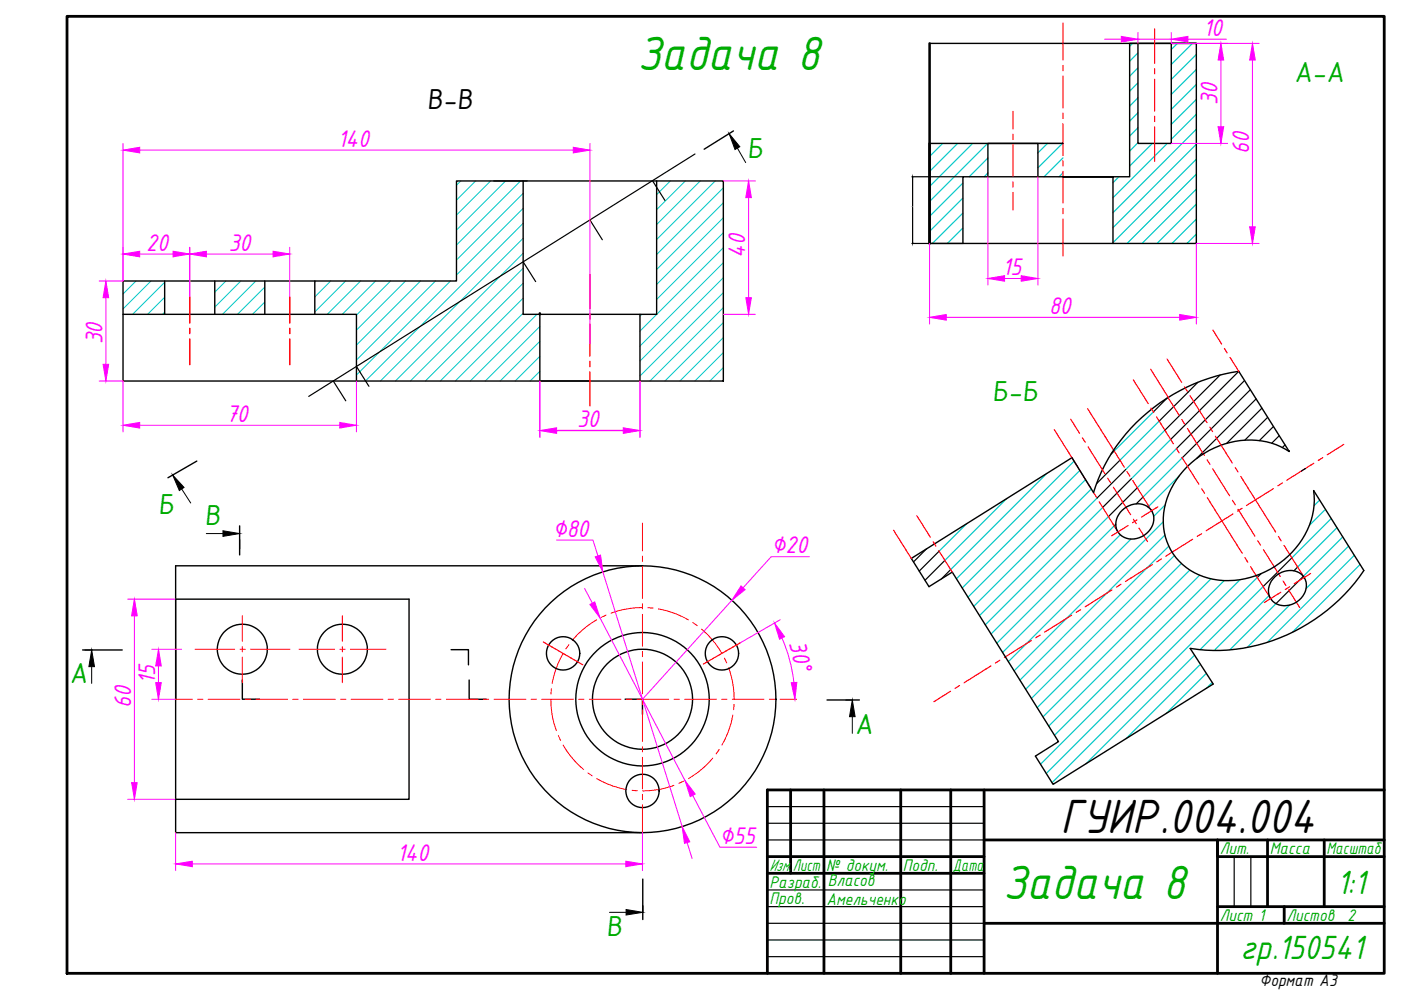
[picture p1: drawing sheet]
<svg xmlns="http://www.w3.org/2000/svg" width="297mm" height="210mm" viewBox="0 0 297 210" stroke-linecap="round" stroke-linejoin="round" font-family="sans-serif">
<!-- layer: 0 -->
<g fill="none" stroke="#000" stroke-width=".59">
<path d="M14.2 3.5h279.3v202.9h-279.3zM167.6 167.5v17.7M174.7 167.5v38.9M191 167.5v38.9M201.6 167.5v38.9M208.6 167.5v38.9M208.6 178.1h84.9M268.7 178.1v14.1M280.8 178.1v14.1M293.5 167.5h-130.8v38.9M162.7 181.6h45.9M162.7 185.2h45.9"/>
<path d="M208.6 195.8h84.9M258.1 192.2h35.4M272.3 192.2v3.6M293.5 181.6h-35.4v-3.5v28.3"/>
</g>
<path d="M162.7 171h45.9M162.7 174.6h45.9M162.7 178.1h45.9M162.7 188.7h45.9M162.7 192.2h45.9M162.7 199.3h45.9M162.7 195.8h45.9M261.7 181.6v10.6M265.2 181.6v10.6M162.7 202.8h45.9" fill="none" stroke="#000" stroke-width=".25"/>
<g fill="none" stroke="#00c7c7" stroke-width=".21">
<path d="M97.7 38.4l-.9 .9M100.8 38.4l-4 4M104 38.4l-7.2 7.2M107.2 38.4l-10.4 10.4M110.4 38.4l-13.6 13.6M142.1 38.4l-2.9 2.9M145.3 38.4l-6.1 6M148.5 38.4l-9.3 9.2M151.6 38.4l-12.4 12.4M153.4 39.8l-14.2 14.2M28.8 59.6l-2.7 2.7M32 59.6l-5.9 5.9"/>
<path d="M34.9 59.9l-6.8 6.7M47.9 59.6l-2.4 2.3M51.1 59.6l-5.6 5.5M54.2 59.6l-7 7M66.9 59.6l-.2 .2M70.1 59.6l-3.4 3.4M73.3 59.6l-6.6 6.5M76.5 59.6l-7.1 7M79.6 59.6l-7 7M82.8 59.6l-7.2 7.2M86 59.6l-10.4 10.4M89.2 59.6l-13.6 13.6"/>
<path d="M92.3 59.6l-16.7 16.7M95.5 59.6l-19.9 19.9M110.9 47.3l-33.4 33.5M110.9 50.5l-30.2 30.3M110.9 53.7l-27.1 27.1M110.9 41l-14.1 14.1M110.9 44.2l-14.1 14.1M110.9 56.9l-23.9 23.9M153.4 43l-14.2 14.1M153.4 46.2l-14.2 14.1M153.4 49.4l-14.2 14.1M153.4 52.5l-17.7 17.7"/>
<path d="M153.4 55.7l-17.7 17.7M153.4 58.9l-17.7 17.7M34.9 63l-3.6 3.6M34.9 66.2l-.4 .4M56.1 60.9l-5.8 5.7M56.1 64l-2.6 2.6M110.9 60l-20.7 20.8M110.9 63.2l-17.5 17.6M110.9 66.4l-14.4 14.4M113.8 66.6l-14.1 14.2M114.5 69.2l-11.6 11.6M114.5 72.4l-8.4 8.4"/>
<path d="M114.5 75.6l-5.3 5.2M114.5 78.7l-2.1 2.1M136.1 66.6l-.4 .4M153.4 62.1l-17.7 17.6M153.4 65.2l-15.6 15.6M153.4 68.4l-12.4 12.4M153.4 71.6l-9.2 9.2M153.4 74.8l-6.1 6M153.4 77.9l-2.9 2.9M77.5 80.8h.1"/>
</g>
<!-- layer: TEXT0 -->
<g fill="none" stroke="#000" stroke-width=".3">
<path d="M197.1 9.2h56.5v42.4h-56.5M241.3 9.2v21.2h7v-21.2M253.6 9.2h-14.1v28.3h-14.1h10.6v14.1M110.9 38.4v28.2M139.2 38.4v28.2M155.5 27.8l-6.2 3.8M197.1 30.4h28.3M209.5 37.5v-7.1h10.6v7.1M225.4 37.5h-21.2v14.1M26.1 59.6h70.7v-21.2h56.6v42.4h-127.3zM34.9 59.6v7M45.5 59.6v7"/>
<path d="M56.1 59.6v7M66.7 59.6v7M26.1 66.6h49.5v14.2M114.5 66.6v14.2h10.6M135.7 66.6v14.2M41.7 97.8l-6.1 3.5M136.2 120h-99v56.5h99M237.9 108.2a4.1 4.1 0 0 1 6.3 .1 4.2 4.2 0 0 1-3.7 6 3.3 3.3 0 0 1-3.6-1.8 3.3 3.3 0 0 1 .6-3.9zM278.5 104.1a17 17 0 0 1-9.1 16.6 16.6 16.6 0 0 1-17.9-.4 12.8 12.8 0 0 1-3.6-15.7 18.8 18.8 0 0 1 21.7-10.6l1.9 .7 1.8 1-10.7-17a38.3 38.3 0 0 0-30.3 24.3l-.5 1.4-4.5-7.4-34.1 21.4 3.8 6 4.9-3.1 22.5 35.9-4.9 3.1 3.8 6 33.9-21.3-4.9-7.5M278.5 104l10.7 17a38.1 38.1 0 0 1-36.7 16.5M270.3 122.3a4 4 0 0 1 6.4 .6 4.4 4.4 0 0 1-4.4 5.5 3.3 3.3 0 0 1-3.2-2 3.3 3.3 0 0 1 .8-3.6z"/>
<circle cx="51.4" cy="137.7" r="5.3"/>
<circle cx="72.6" cy="137.7" r="5.3"/>
<circle cx="119.4" cy="138.5" r="3.5"/>
<circle cx="153.1" cy="138.5" r="3.5"/>
<circle cx="136.2" cy="148.3" r="14.1"/>
<circle cx="136.2" cy="148.3" r="10.6"/>
<circle cx="136.2" cy="148.3" r="28.3"/>
<circle cx="136.2" cy="167.7" r="3.5"/>
</g>
<circle cx="114.5" cy="66.6" r=".26" fill="#000"/>
<g fill="none" stroke="#000" stroke-width=".25">
<path d="M248.3 9.2h5.3M104.7 38.4h7.1M138.4 38.4l2.6 4.1M147.3 32.7l-81.8 51.3M193.3 37.5h10.8M193.5 37.6v6.1M220.1 30.4h5.3M110.9 55.5l2.7 4.2M125.1 46.6l2.6 4.2M193.3 51.6h10.8M193.5 43.9v7.6M75.6 77.7l2.6 4.2"/>
<path d="M258.7 79.5l-11.7 11.7M262.6 78.7l-14.4 14.5M70.7 80.8l2.6 4.2M236.2 95.6l-.7 .7M237.5 97.6l-5 5M238.7 99.5l-6.1 6.1M247.4 84.4l-2.9 2.9M254 81.1l-8.2 8.2M263.9 80.7l-14.5 14.4M265.1 82.6l-14.4 14.5M266.3 84.6l-12.6 12.6M267.6 86.5l-7.5 7.5"/>
<path d="M268.8 88.5l-4.9 4.8M270 90.4l-3 3M271.2 92.4l-1.6 1.6M272.4 94.3l-.5 .6M273.3 95.7h.1M276.8 99.3l-.9 .6M196.4 116.4l-2.7 2.7M199.1 116.9l-4.2 4.2M200.3 118.8l-4.2 4.2M236.6 111.2l-.4 .3M239.9 101.5l-6.1 6.1M241.1 103.4l-6.1 6.1"/>
<path d="M242.3 105.4l-1.4 1.4M243.6 107.3l-.2 .2M273.9 118.3l-6.1 6.1M278.5 104v.1M37.2 127v21.3v-10.6M201.6 120.8l-2 1.9M252.3 137.5h.2M267.4 121.6l-.8 .8M269.1 126.3h-.1M275.1 120.2l-.8 .8M276.3 122.2l-5.8 5.8"/>
</g>
<g fill="none" stroke="#f00" stroke-width=".21">
<path d="M136.2 110.9v5.9M136.2 117.9v1.1M41.3 137.7h8.4M50.9 137.7h1.1M51.4 130.5v5.5M51.4 137.1v1.1M51.4 139.3v5.5M53.1 137.7h8.4M63.4 137.7h7.5M72.1 137.7h1.1M72.6 130.5v5.5M72.6 137.1v1.1"/>
<path d="M72.6 139.3v5.5M74.3 137.7h7.6M119.4 138.5a19.3 19.3 0 0 0-2.3 6.4M120.6 136.7l-.6 .9M126.5 131.4a19.2 19.2 0 0 0-5.2 4.4M128.5 130.4l-1 .5M136.2 128.8l-1.3 .1a19.6 19.6 0 0 0-5.3 1.1M136.2 120.2v6.7M136.2 128v1.1M136.2 130.3v6.7M136.2 138.1v1.1M137.4 128.9h1.1"/>
<path d="M139.6 129.1l.4 .1a19.5 19.5 0 0 1 6 2.2M146.9 132l.9 .7M148.7 133.4l.3 .2a19.6 19.6 0 0 1 4.1 4.9M153.6 139.5l.5 1.1M37.2 148.3h3.6M41.9 148.3h1.1M44.1 148.3h6.8M52 148.3h1.1M54.2 148.3h6.8M62.1 148.3h1.1M64.3 148.3h6.8M72.2 148.3h1.1"/>
<path d="M74.5 148.3h6.7M82.3 148.3h1.1M84.5 148.3h6.8M92.4 148.3h1.1M94.6 148.3h6.8M102.5 148.3h1.1M104.7 148.3h6.8M112.6 148.3h1.1M114.9 148.3h6.7M116.8 148.3v1.2a17.7 17.7 0 0 0 1.2 5.4M116.9 146l-.1 1.1M118.4 156l.5 1"/>
<path d="M119.4 158a19.2 19.2 0 0 0 4.3 5.1M122.7 148.3h1.1M125 148.3h6.7M132.8 148.3h1.1M135.1 148.3h6.7M136.2 140.3v6.8M136.2 148.2v1.1M136.2 150.5v6.7M136.2 158.3v1.1M142.9 148.3h1.1M145.2 148.3h6.7M152.5 158.9l-.7 .9"/>
<path d="M153 148.3h1.1M154.5 141.6l.1 .4a19.8 19.8 0 0 1 1.1 6.3M155.3 148.3h6.7M155.4 151.6l-.1 .5a19.2 19.2 0 0 1-2.2 5.9M155.6 149.4l-.1 1.1M163.1 148.3h1.1M165.4 148.3h3.5M124.6 163.9l.9 .6M126.5 165.1a19.3 19.3 0 0 0 6.4 2.3M134 167.6l1.1 .1M136.2 160.6v6.7M136.2 168.4v1.1"/>
<path d="M136.2 170.7v5.8M142.9 166.5l-.4 .2a18.2 18.2 0 0 1-6.3 1M145 165.6l-1.1 .5M151.1 160.7l-.3 .4a20 20 0 0 1-4.8 4"/>
</g>
<g fill="none" stroke="#00c7c7" stroke-width=".25">
<path d="M240.1 9.2l-.6 .6M241.3 11.2l-1.8 1.8M241.3 14.4l-1.8 1.8M241.3 17.6l-1.8 1.7M249.6 9.2l-1.3 1.3M252.8 9.2l-4.5 4.5M253.6 11.5l-5.3 5.3M253.6 14.7l-5.3 5.3M253.6 17.9l-5.3 5.3M199.9 30.4l-2.8 2.8M203 30.4l-5.9 6M204.2 38.8l-7.1 7.1"/>
<path d="M206.2 30.4l-9.1 9.1M209.4 30.4l-12.3 12.3M209.5 33.5l-4 4M209.5 36.7l-.8 .8M222.1 30.4l-2 2M225.3 30.4l-5.2 5.2M225.4 33.5l-4 4M225.4 36.7l-.9 .8M237.2 37.5l-1.2 1.2M241.3 20.7l-1.8 1.8M241.3 23.9l-1.8 1.8M241.3 27.1l-1.8 1.8"/>
<path d="M241.3 30.3l-1.8 1.7M244.3 30.4l-4.8 4.8M247.5 30.4l-11.5 11.5M253.6 21.1l-5.3 5.3M253.6 24.2l-5.3 5.3M253.6 27.4l-17.6 17.7M253.6 30.6l-17.6 17.7M253.6 33.8l-17.6 17.6M253.6 36.9l-14.6 14.7M204.2 42l-7.1 7.1M204.2 45.2l-6.5 6.4M204.2 48.3l-3.3 3.3"/>
<path d="M204.2 51.5l-.2 .1M253.6 40.1l-11.5 11.5M253.6 43.3l-8.3 8.3M253.6 46.5l-5.1 5.1M253.6 49.6l-1.9 2M227.7 97.8l-24.9 24.9M228.9 99.8l-24.9 24.9M244.5 87.3l-8.3 8.3M245.8 89.3l-8.3 8.3M247 91.2l-8.3 8.3M248.2 93.2l-8.3 8.3M249.4 95.1l-8.3 8.3"/>
<path d="M250.7 97.1l-8.4 8.3M204.9 111.1l-5.8 5.8M213.4 105.7l-13.1 13.1M221.9 100.4l-20.3 20.4M230.2 101.7l-25 24.9M231.4 103.7l-25 24.9M232.6 105.6l-24.9 24.9M233.8 107.6l-24.9 24.9M235 109.5l-24.9 24.9M236.2 111.5l-24.9 24.9M237.5 113.4l-24.9 24.9M239.8 114.3l-26 26"/>
<path d="M246.6 110.6l-31.6 31.6M247 113.4l-30.8 30.8M247 107l-2.4 2.5M247.8 115.8l-30.3 30.3M249 117.8l-30.3 30.3M250 100.9l-6.4 6.4M250.5 119.5l-30.6 30.5M278.6 104.1h-.1M279.8 106l-1.2 1.2M281 108l-3.4 3.4M282.2 109.9l-8.3 8.4M283.5 111.9l-8.4 8.3"/>
<path d="M284.7 113.8l-8.4 8.4M285.9 115.8l-9 9M287.1 117.7l-18.4 18.5M288.4 119.7l-14.4 14.4M252.3 120.9l-31.2 31.1M253.3 138.9l-23.1 23.1M254.3 122l-32 32M256.8 122.7l-33.2 33.2M259.6 123.1l-39 38.9M262.9 122.9l-41.1 41.1M266.6 122.4l-43.5 43.5M267.8 124.4l-13.4 13.3"/>
<path d="M269 126.3l-11.6 11.6M270.5 128l-9.8 9.8M273.4 128.3l-9 9M254.5 140.8l-15.8 15.8M255.8 142.8l-8.6 8.5M257 144.7l-1.3 1.3"/>
</g>
<!-- layer: TEXT0 -->
<path d="M197.1 9.2v42.4" fill="none" stroke="#000" stroke-width=".53"/>
<g fill="none" stroke="#f00" stroke-width=".25">
<path d="M225.4 4.9v7.9M225.4 13.9v1.1M225.4 16.1v6.8M244.8 6.1v7.3M244.8 14.6v1.1M244.8 16.8v6.7M214.8 23.6v3.7M214.8 28.5v1.1M214.8 30.7v6.7M214.8 38.6v1.1M225.4 24v1.1M225.4 26.2v6.8"/>
<path d="M225.4 34.1v1.1M225.4 36.3v6.8M244.8 24.7v1.1M244.8 26.9v7.3M214.8 40.8v3.7M225.4 44.2v1.1M225.4 46.4v7.9M244 78.3l3.7 6M247.4 76.1l3.1 5M257.2 70l1.8 2.9M259.6 73.9l.6 .9M260.8 75.8l1.8 2.9"/>
<path d="M223.5 91.1l7.8 12.4M227 88.9l1.9 3M229.5 92.8l.6 1M230.6 86.6l7.8 12.4M230.7 94.7l3.6 5.7M239 100l.6 .9M240.3 80.6l3.1 5M244 86.5l.6 1M245.2 88.4l3.6 5.7M247.6 84.3l2.4 3.7M249.4 95.1l.6 .9M250.6 89l.6 .9"/>
<path d="M250.6 97l3.6 5.7M251.1 82l.6 1M251.8 90.9l3.5 5.7M252.3 83.9l3.6 5.7M255.9 97.5l.6 1M256.5 90.6l.6 .9M257.1 99.4l3.6 5.7M257.7 92.5l3.6 5.7M261.9 99.1l.6 1M278.5 98.2l-5.7 3.6M280.4 97l-.9 .6M284.9 94.2l-3.5 2.2"/>
<path d="M189.4 112.4l3.8 6M194.4 109.4l2.9 4.5M197.9 114.9l.5 .9M199 116.7l2.9 4.6M231.9 104.5l.6 .9M233 106.4l4 6.4M234.9 101.4l.5 .9M236.1 103.3l3.6 5.8M239.2 111.4l-3.5 2.2M240.2 101.9l4 6.4M240.3 110.1l.6 .9M241.1 110.2l-1 .6"/>
<path d="M241.5 112l1.8 2.8M244.3 119.7l-5.7 3.6M245.5 107.5l-3.5 2.1M246.2 118.5l-.9 .6M252.9 114.3l-5.7 3.6M254.8 113.1l-1 .6M254.8 103.6l.6 1M256 105.5l7.4 11.8M261.3 106.1l.6 .9M261.4 109l-5.7 3.5M262.5 108l3.6 5.7M263.1 101l7.4 11.8"/>
<path d="M263.3 107.8l-.9 .6M264 118.3l.5 .9M266.7 114.6l.6 1M267.9 116.5l3.5 5.7M270 103.6l-5.7 3.6M271 113.7l.6 1M271.9 102.4l-1 .6M272.3 115.6l4.2 6.9M115.2 136.1l8.4 4.9M157 136.3l-7.9 4.5M212 140l-1 .6M218.7 135.8l-5.8 3.6"/>
<path d="M220.5 134.6l-.9 .6M227.2 130.4l-5.7 3.6M229.1 129.3l-.9 .6M235.8 125.1l-5.7 3.6M237.7 123.9l-1 .6M265.1 120.2l4.3 6.7M271.6 125.6l-3.5 2.2M272 123.2l.6 .9M273.2 125.1l2.4 3.7M273.4 124.4l-.9 .6M277.9 121.6l-3.5 2.2M201.5 146.6l-3.5 2.2"/>
<path d="M203.4 145.4l-.9 .6M210.1 141.2l-5.7 3.6"/>
</g>
<!-- layer: 0 -->
<path d="M110.9 66.6h28.3M50.8 111.5v6.2M17.5 137.8h8.4M37.2 127h49.5v42.5h-49.5M95.6 137.7h3.7v3.3M51.4 144.2v4h3.6M99.5 144.2v4.1h3.6M132.5 148.2h3.7v3.3M175.4 148.4h6.8M136.3 186.4v8.6" fill="none" stroke="#000" stroke-width=".3"/>
<!-- layer: TEXT0 -->
<path d="M193.5 37.5v.1zM193.5 51.5v.1z" fill="#000" stroke="#000" stroke-width=".21"/>
<g fill="none" stroke="#f0f" stroke-width=".21">
<path d="M234.2 8.3h3.5M241.3 6.9v2.3M241.3 8.3h7M248.3 6.9v2.3h18.7M251.9 8.3h8.1M258.9 12.7v14.2M265.5 12.7v35.4M26.1 30.4v29.2h-5.1M29.6 31.8h91.9M125.1 30.4v42.4M153.4 38.4h6.7M209.5 37.5v22.9"/>
<path d="M220.1 37.5v22.9M248.3 30.4h12M29.6 53.9h7.1M40.2 52.4v11.3M43.8 53.9h14.1M61.4 52.4v11.1M158.7 41.9v21.2M197.1 51.6v17.1M213 59h3.5M267 51.6h-13.4v17.1M22.4 63.1v14.2M153.4 66.6h6.7"/>
<path d="M200.6 67.3h49.5M21 80.8h5.1v10.8M29.6 90.2h42.4M75.6 80.8v10.8M118 114.5h7.7l1.1 3.4M171.6 118h-8.1l-6 6.6M27.1 127h10.1M28.5 130.6v35.3M32.2 137.7h6.3M123.9 124.7l1.7 3.2M127.2 131l18 34.5M127.8 121.3l16.8 54"/>
<path d="M155.2 127.3l-19 21M165.4 131.4l-8.4 4.9M165.8 135.3a32.3 32.3 0 0 1 2.5 9.4M32.2 148.3h5M33.6 141.2v3.5M27.1 169.5h10.1M37.2 176.5v8.1M136.2 176.5v8.1M145.7 178.6l1 3.4M146.9 168.6l5.7 11h7.8M40.8 183.2h91.9"/>
</g>
<g fill="#f0f" stroke="#f0f" stroke-width=".21">
<path d="M26.1 53.9l3.5-.6v1.2z"/>
<path d="M36.7 53.3l3.5 .6-3.5 .6z"/>
<path d="M57.9 53.3l3.5 .6-3.5 .6z"/>
<path d="M40.2 53.9l3.6-.6v1.2z"/>
<path d="M26.1 90.2l3.5-.6v1.2z"/>
<path d="M72 89.6l3.6 .6-3.6 .6z"/>
<path d="M22.4 59.6l.6 3.5h-1.1z"/>
<path d="M21.9 77.3h1.1l-.6 3.5z"/>
<path d="M26.1 31.8l3.5-.6v1.2z"/>
<path d="M121.5 31.2l3.6 .6-3.6 .6z"/>
<path d="M158.7 38.4l.6 3.5h-1.2z"/>
<path d="M158.1 63.1h1.2l-.6 3.5z"/>
<path d="M114.5 91.3l3.5-.6v1.2z"/>
<path d="M132.2 90.7l3.5 .6-3.5 .6z"/>
<path d="M28.5 127l.6 3.6h-1.2z"/>
<path d="M27.9 165.9h1.2l-.6 3.6z"/>
<path d="M33.6 137.7l.6 3.5h-1.2z"/>
<path d="M33 144.7h1.2l-.6 3.6z"/>
<path d="M37.2 183.2l3.6-.6v1.2z"/>
<path d="M132.7 182.6l3.5 .6-3.5 .6z"/>
<path d="M167.8 144.8l1.1-.1-.4 3.6z"/>
<path d="M164.2 132.1l2.1 2.9-1 .5z"/>
<path d="M157.1 124.2l.9 .8-2.8 2.3z"/>
<path d="M125.1 128.2l1-.6 1.1 3.4z"/>
<path d="M145.2 165.5l2.2 2.9-1 .5z"/>
<path d="M144.6 175.3l1.6 3.2-1.1 .3z"/>
<path d="M126.2 118.1l1.1-.4 .5 3.6z"/>
<path d="M197.1 67.3l3.5-.6v1.2z"/>
<path d="M250.1 66.7l3.5 .6-3.5 .6z"/>
<path d="M209.5 59l3.5-.5v1.1z"/>
<path d="M216.5 58.5l3.6 .5-3.6 .6z"/>
<path d="M265.5 9.2l.6 3.5h-1.1z"/>
<path d="M265 48.1h1.1l-.6 3.5z"/>
<path d="M258.9 9.2l.5 3.5h-1.1z"/>
<path d="M258.3 26.9h1.1l-.5 3.5z"/>
<path d="M237.7 7.7l3.6 .6-3.6 .6z"/>
<path d="M248.3 8.3l3.6-.6v1.2z"/>
</g>
<path d="M125.1 58.2v7.2M40.2 63v5.5M40.2 69.6v1.1M40.2 71.9v5.4M61.4 63v5.5M61.4 69.6v1.1M61.4 71.9v5.4M125.1 66.5v1.1M125.1 68.7v6.8M125.1 76.6v1.1M125.1 78.9v7.1" fill="none" stroke="#f00" stroke-width=".3"/>
<path d="M114.5 80.8v11.9M118 91.3h14.2M135.7 80.8v11.9" fill="none" stroke="#f0f" stroke-width=".3"/>
<!-- layer: 0 -->
<path d="M156.3 31.4l1.8 3.1M38.5 103.7l1.9 3M43.7 113.1h3.6M50.8 116.4v-2v2M18 137.8h1.6M19.4 141.3v3.6M179.3 148.4h1.5M180.7 151.9v3.6M129.2 193.4h3.5M136.3 192v1.4v-1.4" fill="none" stroke="#000" stroke-width=".21"/>
<path d="M154.6 28.3l2.3 2.8-1.1 .6zM36.6 100.7l2.4 2.6-1 .7zM47.3 112.5l3.5 .6-3.5 .6zM19.4 137.8l.6 3.5h-1.2zM180.7 148.4l.6 3.5h-1.2zM132.7 192.8l3.6 .6-3.6 .6z" fill="#000" stroke="#000" stroke-width=".21"/>
<g font-size="11" fill="#00ad00">
<text x="135.2" y="14.9">Задача 8</text>
<text x="212.7" y="190.5">Задача 8</text>
</g>
<text font-size="11" x="224.8" y="176.6">ГУИР.004.004</text>
<g font-size="7.7" fill="#00ad00">
<text x="283.4" y="189.6">1:1</text>
<text x="263" y="203.4">гр.150541</text>
</g>
<g font-size="6.6" fill="#00ad00">
<text x="274.5" y="17.4">А-А</text>
<text x="158.5" y="33.4">Б</text>
<text x="210.4" y="85">Б-Б</text>
<text x="33.6" y="109.1">Б</text>
<text x="43.4" y="111.3">В</text>
<text x="14.8" y="144.9">А</text>
<text x="181.3" y="155.7">А</text>
<text x="128.6" y="198.5">В</text>
</g>
<text font-size="6.6" x="90.6" y="23.2">В-В</text>
<g font-size="5.5" fill="#f0f">
<text x="255.2" y="7.6">10</text>
<text x="258.2" y="22.2" transform="rotate(-90 258.2 22.2)">30</text>
<text x="71.6" y="31.1">140</text>
<text x="264.8" y="32.6" transform="rotate(-90 264.8 32.6)">60</text>
<text x="31" y="53.2">20</text>
<text x="48.5" y="53.2">30</text>
<text x="158" y="54.6" transform="rotate(-90 158 54.6)">40</text>
<text x="212.6" y="58.3">15</text>
<text x="222.4" y="66.6">80</text>
<text x="21.7" y="73" transform="rotate(-90 21.7 73)">30</text>
<text x="47.9" y="89.4">70</text>
<text x="122.4" y="90.6">30</text>
<text x="117.2" y="113.8">∅80</text>
<text x="163.6" y="117.3">∅20</text>
<text x="167.2" y="136.3" transform="rotate(75 167.2 136.3)">30°</text>
<text x="32.9" y="145" transform="rotate(-90 32.9 145)">15</text>
<text x="27.8" y="150.1" transform="rotate(-90 27.8 150.1)">60</text>
<text x="152.5" y="178.9">∅55</text>
<text x="84.2" y="182.5">140</text>
</g>
<g font-size="3.8" fill="#00ad00">
<text x="163.2" y="184.7">Изм.</text>
<text x="168.1" y="184.7">Лист</text>
<text x="175.2" y="184.7">№ докум.</text>
<text x="191.4" y="184.7">Подп.</text>
<text x="202" y="184.7">Дата</text>
<text x="258.6" y="181.1">Лит.</text>
<text x="269.2" y="181.1">Масса</text>
<text x="281.2" y="181.1">Масштаб</text>
<text x="163.2" y="188.2">Разраб.</text>
<text x="163.2" y="191.7">Пров.</text>
<text x="175.2" y="191.8">Амельченко</text>
<text x="175.5" y="188">Власов</text>
<text x="258.6" y="195.3">Лист 1</text>
<text x="272.8" y="195.3">Листов</text>
<text x="285.7" y="195.3">2</text>
</g>
<text font-size="3.8" x="267" y="209">Формат А3</text>
</svg>
